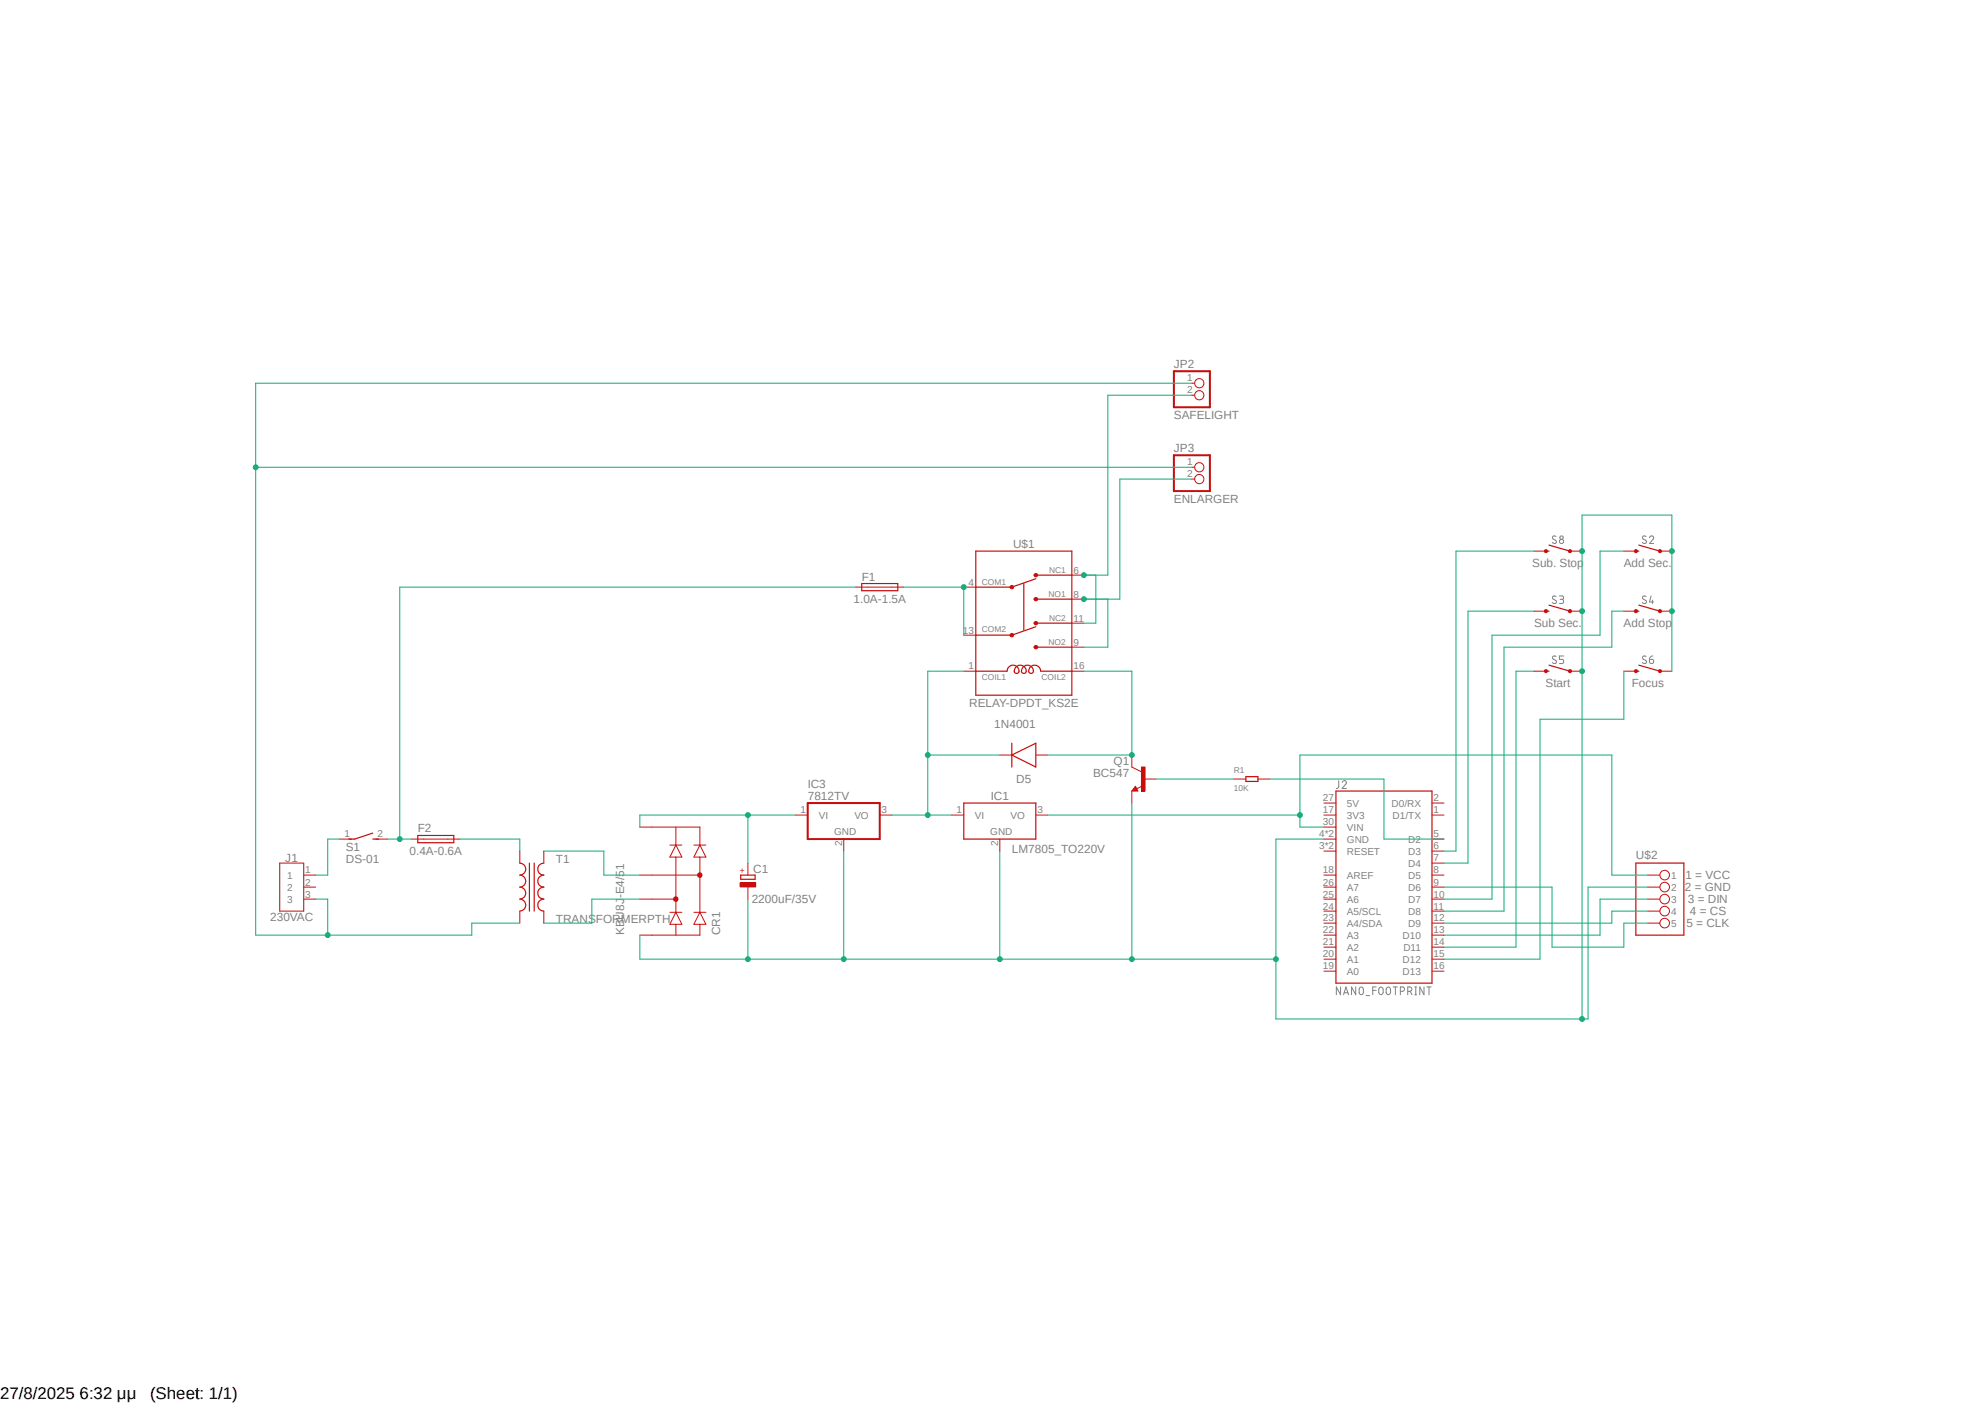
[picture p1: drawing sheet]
<svg xmlns="http://www.w3.org/2000/svg" width="420mm" height="297mm" viewBox="0 0 420 297" stroke-linecap="round" stroke-linejoin="round" font-family="sans-serif">
<path d="M53.1 75.3l313.9 141.4M367 75.3l-313.9 141.4" fill="none" stroke="#fff" stroke-width=".21"/>
<g fill="none" stroke="#808080" stroke-width=".21">
<path d="M329.2 113.5l-.1-.1a.38 .38 0 0 0-.6 .1 .38 .38 0 0 0 .1 .5l.5 .3a.37 .37 0 0 1 .2 .4 .37 .37 0 0 1-.3 .3l-.6-.2M348.3 113.5l-.2-.1a.38 .38 0 0 0-.5 .1 .38 .38 0 0 0 .1 .5l.5 .3a.37 .37 0 0 1 .2 .4 .37 .37 0 0 1-.4 .3l-.5-.2M349 113.7a.44 .44 0 0 1 .6-.3 .44 .44 0 0 1 .2 .7l-.8 .9h.9M329.2 126.2l-.1-.1a.38 .38 0 0 0-.6 .1 .38 .38 0 0 0 .1 .5l.5 .3a.37 .37 0 0 1 .2 .4 .37 .37 0 0 1-.3 .3l-.6-.2M329.2 138.9l-.1-.1a.4 .4 0 0 0-.6 .1 .4 .4 0 0 0 .1 .5l.5 .3a.37 .37 0 0 1 .2 .4 .37 .37 0 0 1-.3 .3l-.6-.2M329.9 126.1h.8a.37 .37 0 0 1 .1 .4 .37 .37 0 0 1-.3 .3h-.4M330.4 126.8a.45 .45 0 0 1 .4 .4 .45 .45 0 0 1-.4 .5h-.5M330.8 138.8h-.9v.7h.8l.1 .3a.4 .4 0 0 1-.3 .6h-.6M348.3 126.2l-.2-.1a.38 .38 0 0 0-.5 .1 .38 .38 0 0 0 .1 .5l.5 .3a.37 .37 0 0 1 .2 .4 .37 .37 0 0 1-.4 .3l-.5-.2M348.3 138.9l-.2-.1a.4 .4 0 0 0-.5 .1 .4 .4 0 0 0 .1 .5l.5 .3a.37 .37 0 0 1 .2 .4 .37 .37 0 0 1-.4 .3l-.5-.2M349 139.5h.5a.45 .45 0 0 1 .4 .5 .45 .45 0 0 1-.5 .4 .45 .45 0 0 1-.4-.5zM349.3 126.1l-.3 1.2h.9"/>
<path d="M349.6 127v.7M349.7 138.8a.72 .72 0 0 0-.7 .7M283.3 165.1l-.1 1.5-.5 .2M284 165.5a.45 .45 0 0 1 .6-.4 .45 .45 0 0 1 .1 .8l-.7 .9h.9M283.6 208.8v1.6l-.9-1.6v1.6M284.3 210.4l.5-1.6 .5 1.6M284.4 210h.8M286.9 208.8v1.6l-.9-1.6v1.6M287.6 209l.2-.1a.44 .44 0 0 1 .7 .4v.7a.45 .45 0 0 1-.4 .4 .45 .45 0 0 1-.5-.2zM289.1 210.6h.7M290.4 209.5h.8M291.2 208.8h-.8v1.6"/>
<path d="M291.8 209l.2-.1a.47 .47 0 0 1 .7 .4v.7a.47 .47 0 0 1-.5 .4 .47 .47 0 0 1-.5-.4zM293.5 208.9a.47 .47 0 0 1 .7 .4v.7a.47 .47 0 0 1-.4 .4 .47 .47 0 0 1-.5-.4v-.7zM294.8 208.8h.9M295.2 208.8v1.6M296.3 209.7h.5a.47 .47 0 0 0 .4-.4 .47 .47 0 0 0-.4-.5h-.5v1.6M297.9 209.7h.4a.47 .47 0 0 0 .4-.4 .47 .47 0 0 0-.4-.5h-.4v1.6M298.4 209.7l.3 .7M299.3 208.8h.4M299.3 210.4h.4M299.6 208.8v1.6M301.3 208.8v1.6l-.9-1.6v1.6M301.9 208.8h.9"/>
<path d="M302.3 208.8v1.6"/>
<circle cx="330.4" cy="113.7" r=".37"/>
<circle cx="330.4" cy="114.6" r=".45"/>
</g>
<path d="M71.9 177.5h2.5M79.5 177.5h2.5M59.2 182.6h5.1v10.1h-5.1zM64.3 185.1h2.5M64.3 187.7h2.5M64.3 190.2h2.5" fill="none" stroke="#c90d0c" stroke-width=".21"/>
<path d="M78.9 176.2l-3.8 1.3h-1.3M78.9 177.5h1.2M156.7 185.1h3.1v.9h-3.1z" fill="none" stroke="#c90d0c" stroke-width=".25"/>
<path d="M156.6 186.8h3.3v.8h-3.3z" fill-rule="evenodd" fill="#c90d0c"/>
<g fill="none" stroke="#c90d0c" stroke-width=".21">
<path d="M203.9 124.2h2.6M203.9 134.4h2.6M226.8 131.8h2.5M226.8 136.9h2.5M226.8 121.7h2.5M226.8 126.7h2.5M203.9 142h2.6M226.8 142h2.5M201.4 172.4h2.5M211.5 177.5v2.5M219.2 172.4h2.5M280.1 172.4h2.6"/>
<path d="M280.1 169.9h2.6M280.1 177.5h2.6M280.1 175h2.6M303 172.4h2.5M303 169.9h2.5M303 177.5h2.5M156.6 186.8h3.3v.8h-3.3zM158.2 182.6v2.5M158.2 187.7v2.5M280.1 180h2.6M280.1 185.1h2.6M280.1 187.7h2.6"/>
<path d="M280.1 190.2h2.6M280.1 192.7h2.6M280.1 195.3h2.6M280.1 197.8h2.6M303 180h2.5M303 182.6h2.5M303 185.1h2.5M303 187.7h2.5M303 190.2h2.5M303 192.7h2.5M303 195.3h2.5M303 197.8h2.5"/>
<path d="M280.1 200.4h2.6M280.1 202.9h2.6M280.1 205.4h2.6M303 200.4h2.5M303 202.9h2.5M303 205.4h2.5"/>
</g>
<path d="M206.5 116.6h20.3v30.5h-20.3zM216.6 123.4v9.9M219.2 136.9h7.6M219.2 131.8h7.6M219.2 132.6l-5.1 1.8h-7.6M219.2 126.7h7.6M219.2 121.7h7.6M219.2 122.4l-5.1 1.8h-7.6M206.5 142h6.6a1.23 1.23 0 0 1 1.4-1.3 1.23 1.23 0 0 1 .9 1.7 .54 .54 0 0 1-.8-.4 1.23 1.23 0 0 1 1.4-1.3 1.23 1.23 0 0 1 1 1.7 .54 .54 0 0 1-.9-.4 1.23 1.23 0 0 1 1.4-1.3 1.23 1.23 0 0 1 1 1.7 .54 .54 0 0 1-.9-.4 1.27 1.27 0 0 1 1.3-1.3 1.27 1.27 0 0 1 1.3 1.3h6.6M203.9 169.9h15.3v7.6h-15.3zM282.7 167.3h20.3v40.7h-20.3z" fill="none" stroke="#c90d0c" stroke-width=".25"/>
<path d="M218.9 136.7l.3-.2 .3 .2v.5l-.3 .1-.3-.1-.1-.3 .4-.1 .1 .1-.1 .1-.4-.1z" fill-rule="evenodd" fill="#c90d0c"/>
<path d="M218.9 136.7l.3-.2 .3 .2v.5l-.3 .1-.3-.1-.1-.3 .4-.1 .1 .1-.1 .1-.4-.1z" fill="none" stroke="#c90d0c" stroke-width=".21"/>
<path d="M218.9 131.6l.3-.2 .3 .2v.5l-.3 .1-.3-.1-.1-.3 .4-.1 .1 .1-.1 .2-.4-.2z" fill-rule="evenodd" fill="#c90d0c"/>
<path d="M218.9 131.6l.3-.2 .3 .2v.5l-.3 .1-.3-.1-.1-.3 .4-.1 .1 .1-.1 .2-.4-.2z" fill="none" stroke="#c90d0c" stroke-width=".21"/>
<path d="M213.8 134.1l.3-.1 .3 .1v.5l-.3 .1-.3-.1-.1-.2 .4-.2 .1 .2-.1 .1-.4-.1z" fill-rule="evenodd" fill="#c90d0c"/>
<path d="M213.8 134.1l.3-.1 .3 .1v.5l-.3 .1-.3-.1-.1-.2 .4-.2 .1 .2-.1 .1-.4-.1z" fill="none" stroke="#c90d0c" stroke-width=".21"/>
<path d="M218.9 126.5l.3-.1 .3 .1v.5l-.3 .1-.3-.1-.1-.3 .4-.1 .1 .1-.1 .2-.4-.2z" fill-rule="evenodd" fill="#c90d0c"/>
<path d="M218.9 126.5l.3-.1 .3 .1v.5l-.3 .1-.3-.1-.1-.3 .4-.1 .1 .1-.1 .2-.4-.2z" fill="none" stroke="#c90d0c" stroke-width=".21"/>
<path d="M218.9 121.4l.3-.1 .3 .1v.5l-.3 .1-.3-.1-.1-.2 .4-.2 .1 .2-.1 .1-.4-.1z" fill-rule="evenodd" fill="#c90d0c"/>
<path d="M218.9 121.4l.3-.1 .3 .1v.5l-.3 .1-.3-.1-.1-.2 .4-.2 .1 .2-.1 .1-.4-.1z" fill="none" stroke="#c90d0c" stroke-width=".21"/>
<path d="M213.8 124l.3-.2 .3 .2v.5l-.3 .1-.3-.1-.1-.3 .4-.1 .1 .1-.1 .1-.4-.1z" fill-rule="evenodd" fill="#c90d0c"/>
<g fill="none" stroke="#c90d0c" stroke-width=".21">
<path d="M252.2 81.1h.5M252.2 83.6h.5M252.2 98.8h.5M252.2 101.3h.5M213.8 124l.3-.2 .3 .2v.5l-.3 .1-.3-.1-.1-.3 .4-.1 .1 .1-.1 .1-.4-.1zM211.5 159.7h2.6M219.2 159.7h2.5M239.5 162.3l2 1M240.2 166.3l.5 1h-1.2zM241.7 166.2l-1.2 .7"/>
<circle cx="253.7" cy="98.8" r=".98"/>
<circle cx="253.7" cy="81.1" r=".98"/>
<circle cx="253.7" cy="83.6" r=".98"/>
<circle cx="253.7" cy="101.3" r=".98"/>
</g>
<path d="M248.4 78.5h7.6v7.6h-7.6zM248.4 96.3h7.6v7.6h-7.6z" fill="none" stroke="#c90d0c" stroke-width=".42"/>
<path d="M214.1 159.7l5.1-2.5v5.1zM214.1 157.2v5.1M240.2 166.8l-.1 .3h.4l-.3-.5-.5 .6h.8" fill="none" stroke="#c90d0c" stroke-width=".25"/>
<path d="M241.5 162.3h.8v5h-.8z" fill-rule="evenodd" fill="#c90d0c"/>
<g fill="none" stroke="#c90d0c" stroke-width=".21">
<path d="M239.5 159.7v2.6M135.4 175h12.7v3.8M141.7 178.8h2.6M143 178.8l1.3 2.5h-2.6zM143 175v3.8M146.8 178.8h2.6M148.1 178.8l1.3 2.5h-2.6zM239.5 167.3v2.6M241.5 162.3h.8v5h-.8zM242 164.8h2.6M261.1 164.8h2.5M266.1 164.8h2.6"/>
<path d="M135.4 190.2h7.6M135.4 185.1h12.7M141.7 193h2.6M143 193l1.3 2.5h-2.6zM143 181.3v11.7M143 195.5v2.3M146.8 193h2.6M148.1 193l1.3 2.5h-2.6zM148.1 181.3v11.7M148.1 195.5v2.3h-12.7"/>
</g>
<path d="M263.6 164.3h2.5v1h-2.5z" fill="none" stroke="#c90d0c" stroke-width=".25"/>
<path d="M142.6 189.9l.4-.2 .3 .2 .2 .3-.2 .3-.3 .2-.4-.2-.1-.3z" fill-rule="evenodd" fill="#c90d0c"/>
<path d="M142.6 189.9l.4-.2 .3 .2 .2 .3-.2 .3-.3 .2-.4-.2-.1-.3z" fill="none" stroke="#c90d0c" stroke-width=".21"/>
<path d="M147.7 184.8l.4-.2 .3 .2 .1 .3-.1 .4-.3 .1-.4-.1-.1-.4z" fill-rule="evenodd" fill="#c90d0c"/>
<g fill="none" stroke="#c90d0c" stroke-width=".21">
<path d="M168.4 172.4h2.5M178.5 177.5v2.5M186.1 172.4h2.6M147.7 184.8l.4-.2 .3 .2 .1 .3-.1 .4-.3 .1-.4-.1-.1-.4zM348.7 185.1h2.5M348.7 187.7h2.5M348.7 190.2h2.5M348.7 192.7h2.5M348.7 195.3h2.5"/>
<circle cx="352.2" cy="190.2" r="1.01"/>
<circle cx="352.2" cy="192.7" r="1.01"/>
<circle cx="352.2" cy="195.3" r="1.01"/>
<circle cx="352.2" cy="187.7" r="1.01"/>
<circle cx="352.2" cy="185.1" r="1.01"/>
</g>
<path d="M170.9 169.9h15.2v7.6h-15.2z" fill="none" stroke="#c90d0c" stroke-width=".42"/>
<path d="M327.1 116.6h.6M327.7 115.3l4.5 1.3M346.1 182.6h10.2v15.2h-10.2z" fill="none" stroke="#c90d0c" stroke-width=".25"/>
<path d="M331.9 116.4l.3-.2 .2 .2v.4h-.5z" fill-rule="evenodd" fill="#c90d0c"/>
<path d="M331.9 116.4l.3-.2 .2 .2v.4h-.5z" fill="none" stroke="#c90d0c" stroke-width=".21"/>
<path d="M326.9 116.4l.2-.2 .2 .2v.4h-.4z" fill-rule="evenodd" fill="#c90d0c"/>
<path d="M324.6 116.6h2.5M326.9 116.4l.2-.2 .2 .2v.4h-.4zM332.2 116.6h2.5" fill="none" stroke="#c90d0c" stroke-width=".21"/>
<path d="M346.1 116.6h.7M346.8 115.3l4.4 1.3" fill="none" stroke="#c90d0c" stroke-width=".25"/>
<path d="M351 116.4l.2-.2 .3 .2v.4h-.5z" fill-rule="evenodd" fill="#c90d0c"/>
<path d="M351 116.4l.2-.2 .3 .2v.4h-.5z" fill="none" stroke="#c90d0c" stroke-width=".21"/>
<path d="M345.9 116.4l.2-.2 .3 .2v.4h-.5z" fill-rule="evenodd" fill="#c90d0c"/>
<path d="M343.6 116.6h2.5M345.9 116.4l.2-.2 .3 .2v.4h-.5zM351.2 116.6h2.5" fill="none" stroke="#c90d0c" stroke-width=".21"/>
<path d="M327.1 129.3h.6M327.7 128l4.5 1.3" fill="none" stroke="#c90d0c" stroke-width=".25"/>
<circle cx="332.2" cy="129.3" r=".34" fill="#c90d0c"/>
<circle cx="332.2" cy="129.3" r=".34" fill="none" stroke="#c90d0c" stroke-width=".21"/>
<circle cx="327.1" cy="129.3" r=".34" fill="#c90d0c"/>
<g fill="none" stroke="#c90d0c" stroke-width=".21">
<path d="M324.6 129.3h2.5M332.2 129.3h2.5"/>
<circle cx="327.1" cy="129.3" r=".34"/>
</g>
<path d="M346.1 129.3h.7M346.8 128l4.4 1.3" fill="none" stroke="#c90d0c" stroke-width=".25"/>
<circle cx="351.2" cy="129.3" r=".34" fill="#c90d0c"/>
<circle cx="351.2" cy="129.3" r=".34" fill="none" stroke="#c90d0c" stroke-width=".21"/>
<circle cx="346.2" cy="129.3" r=".34" fill="#c90d0c"/>
<g fill="none" stroke="#c90d0c" stroke-width=".21">
<path d="M343.6 129.3h2.5M351.2 129.3h2.5"/>
<circle cx="346.2" cy="129.3" r=".34"/>
</g>
<path d="M327.1 142h.6M327.7 140.7l4.5 1.3" fill="none" stroke="#c90d0c" stroke-width=".25"/>
<path d="M331.9 141.7h.5v.5l-.2 .1-.3-.1z" fill-rule="evenodd" fill="#c90d0c"/>
<path d="M331.9 141.7h.5v.5l-.2 .1-.3-.1z" fill="none" stroke="#c90d0c" stroke-width=".21"/>
<path d="M326.9 141.7h.4v.5l-.2 .1-.2-.1z" fill-rule="evenodd" fill="#c90d0c"/>
<path d="M324.6 142h2.5M326.9 141.7h.4v.5l-.2 .1-.2-.1zM332.2 142h2.5" fill="none" stroke="#c90d0c" stroke-width=".21"/>
<path d="M346.1 142h.7M346.8 140.7l4.4 1.3" fill="none" stroke="#c90d0c" stroke-width=".25"/>
<path d="M351 141.7h.5v.5l-.3 .1-.2-.1z" fill-rule="evenodd" fill="#c90d0c"/>
<path d="M351 141.7h.5v.5l-.3 .1-.2-.1z" fill="none" stroke="#c90d0c" stroke-width=".21"/>
<path d="M345.9 141.7h.5v.5l-.3 .1-.2-.1z" fill-rule="evenodd" fill="#c90d0c"/>
<path d="M181.1 124.2h10.1M343.6 142h2.5M345.9 141.7h.5v.5l-.3 .1-.2-.1zM351.2 142h2.5M87.1 177.5h10.2M110 180v2.6M110 192.7v2.6M115.1 180v2.6M115.1 192.7v2.6" fill="none" stroke="#c90d0c" stroke-width=".21"/>
<path d="M182.3 123.4h7.6v1.6h-7.6zM88.4 176.7h7.6v1.6h-7.6zM110 182.6a1.27 1.27 0 0 1 1.3 1.3 1.27 1.27 0 0 1-1.3 1.2 1.27 1.27 0 0 1 1.3 1.3 1.27 1.27 0 0 1-1.3 1.3 1.27 1.27 0 0 1 1.3 1.2 1.27 1.27 0 0 1-1.3 1.3 1.27 1.27 0 0 1 1.3 1.3 1.27 1.27 0 0 1-1.3 1.2M112 182.6v10.1M113 182.6v10.1M115.1 182.6a1.27 1.27 0 0 0-1.3 1.3 1.27 1.27 0 0 0 1.3 1.2 1.27 1.27 0 0 0-1.3 1.3 1.27 1.27 0 0 0 1.3 1.3 1.27 1.27 0 0 0-1.3 1.2 1.27 1.27 0 0 0 1.3 1.3 1.27 1.27 0 0 0-1.3 1.3 1.27 1.27 0 0 0 1.3 1.2" fill="none" stroke="#c90d0c" stroke-width=".25"/>
<path d="M196.3 159.7h15.2M203.9 142h-7.6v30.4M188.7 172.4h12.7" fill="none" stroke="#0dab76" stroke-width=".21"/>
<circle cx="196.3" cy="172.4" r=".51" fill="#0dab76"/>
<circle cx="196.3" cy="172.4" r=".51" fill="none" stroke="#0dab76" stroke-width=".21"/>
<circle cx="196.3" cy="159.7" r=".51" fill="#0dab76"/>
<g fill="none" stroke="#0dab76" stroke-width=".21">
<path d="M252.2 83.6h-17.8v38.1h-5.1M231.9 121.7v10.1M71.9 177.5h-2.6v7.6h-2.5"/>
<circle cx="196.3" cy="159.7" r=".51"/>
</g>
<circle cx="229.3" cy="121.7" r=".51" fill="#0dab76"/>
<g fill="none" stroke="#0dab76" stroke-width=".21">
<path d="M252.2 101.3h-15.3v25.4h-7.6M229.3 131.8h2.6M234.4 126.7v10.2"/>
<circle cx="229.3" cy="121.7" r=".51"/>
</g>
<circle cx="229.3" cy="126.7" r=".51" fill="#0dab76"/>
<g fill="none" stroke="#0dab76" stroke-width=".21">
<path d="M54.1 98.8h198.1M252.2 81.1h-198.1v116.7h45.7M229.3 136.9h5.1M66.8 190.2h2.5v7.6"/>
<circle cx="229.3" cy="126.7" r=".51"/>
</g>
<circle cx="54.1" cy="98.8" r=".51" fill="#0dab76"/>
<circle cx="54.1" cy="98.8" r=".51" fill="none" stroke="#0dab76" stroke-width=".21"/>
<circle cx="69.3" cy="197.8" r=".51" fill="#0dab76"/>
<g fill="none" stroke="#0dab76" stroke-width=".21">
<path d="M229.3 142h10.2v17.7h-17.8M110 195.3h-10.2v2.5"/>
<circle cx="69.3" cy="197.8" r=".51"/>
</g>
<circle cx="239.5" cy="159.7" r=".51" fill="#0dab76"/>
<g fill="none" stroke="#0dab76" stroke-width=".21">
<path d="M221.7 172.4h53.3M280.1 175h-5.1v-15.3h66v25.4h7.7"/>
<circle cx="239.5" cy="159.7" r=".51"/>
</g>
<circle cx="275" cy="172.4" r=".51" fill="#0dab76"/>
<g fill="none" stroke="#0dab76" stroke-width=".21">
<path d="M181.1 124.2h-96.5v53.3M82 177.5h5.1M244.6 164.8h16.5M268.7 164.8h24.1v12.7h12.7"/>
<circle cx="275" cy="172.4" r=".51"/>
</g>
<circle cx="84.6" cy="177.5" r=".51" fill="#0dab76"/>
<g fill="none" stroke="#0dab76" stroke-width=".21">
<path d="M191.2 124.2h12.7v10.2"/>
<circle cx="84.6" cy="177.5" r=".51"/>
</g>
<circle cx="203.9" cy="124.2" r=".51" fill="#0dab76"/>
<g fill="none" stroke="#0dab76" stroke-width=".21">
<path d="M97.3 177.5h12.7v2.5M158.2 172.4v10.2M168.4 172.4h-33v2.6M115.1 180h12.7v5.1h7.6M135.4 190.2h-10.2v5.1h-10.1"/>
<circle cx="203.9" cy="124.2" r=".51"/>
</g>
<circle cx="158.2" cy="172.4" r=".51" fill="#0dab76"/>
<g fill="none" stroke="#0dab76" stroke-width=".21">
<path d="M353.7 142v-33h-19v106.6M239.5 169.9v33M280.1 177.5h-10.1v38.1h66v-27.9h12.7M135.4 197.8v5.1h134.6M158.2 190.2v12.7M178.5 180v22.9M211.5 180v22.9M305.5 187.7h22.9v12.7h15.2v-5.1h5.1M348.7 190.2h-10.2v7.6h-33M348.7 192.7h-7.7v2.6h-35.5"/>
<circle cx="158.2" cy="172.4" r=".51"/>
</g>
<circle cx="334.7" cy="215.6" r=".51" fill="#0dab76"/>
<circle cx="334.7" cy="215.6" r=".51" fill="none" stroke="#0dab76" stroke-width=".21"/>
<circle cx="178.5" cy="202.9" r=".51" fill="#0dab76"/>
<circle cx="178.5" cy="202.9" r=".51" fill="none" stroke="#0dab76" stroke-width=".21"/>
<circle cx="211.5" cy="202.9" r=".51" fill="#0dab76"/>
<circle cx="211.5" cy="202.9" r=".51" fill="none" stroke="#0dab76" stroke-width=".21"/>
<circle cx="239.5" cy="202.9" r=".51" fill="#0dab76"/>
<circle cx="239.5" cy="202.9" r=".51" fill="none" stroke="#0dab76" stroke-width=".21"/>
<circle cx="270" cy="202.9" r=".51" fill="#0dab76"/>
<circle cx="270" cy="202.9" r=".51" fill="none" stroke="#0dab76" stroke-width=".21"/>
<circle cx="158.2" cy="202.9" r=".51" fill="#0dab76"/>
<circle cx="158.2" cy="202.9" r=".51" fill="none" stroke="#0dab76" stroke-width=".21"/>
<circle cx="334.7" cy="142" r=".51" fill="#0dab76"/>
<circle cx="334.7" cy="142" r=".51" fill="none" stroke="#0dab76" stroke-width=".21"/>
<circle cx="353.7" cy="116.6" r=".51" fill="#0dab76"/>
<circle cx="353.7" cy="116.6" r=".51" fill="none" stroke="#0dab76" stroke-width=".21"/>
<circle cx="353.7" cy="129.3" r=".51" fill="#0dab76"/>
<circle cx="353.7" cy="129.3" r=".51" fill="none" stroke="#0dab76" stroke-width=".21"/>
<circle cx="334.7" cy="116.6" r=".51" fill="#0dab76"/>
<circle cx="334.7" cy="116.6" r=".51" fill="none" stroke="#0dab76" stroke-width=".21"/>
<circle cx="334.7" cy="129.3" r=".51" fill="#0dab76"/>
<g fill="none" stroke="#0dab76" stroke-width=".21">
<path d="M324.6 116.6h-16.5v63.4h-2.6M343.6 116.6h-5.1v17.8h-22.8v55.8h-10.2M324.6 129.3h-14v53.3h-5.1M343.6 129.3h-2.6v7.6h-22.8v55.8h-12.7M324.6 142h-3.8v58.4h-15.3M343.6 142v10.1h-17.8v50.8h-20.3"/>
<circle cx="334.7" cy="129.3" r=".51"/>
</g>
<g font-size="3.6">
<text x="0" y="296">27/8/2025 6:32 μμ</text>
<text x="31.8" y="296">(Sheet: 1/1)</text>
</g>
<g font-size="2.5" fill="#808080">
<text x="248.4" y="77.9">JP2</text>
<text x="248.4" y="88.7">SAFELIGHT</text>
<text x="248.4" y="95.7">JP3</text>
<text x="248.4" y="106.4">ENLARGER</text>
<text x="214.3" y="116">U$1</text>
<text x="182.3" y="122.8">F1</text>
<text x="324.2" y="120">Sub. Stop</text>
<text x="343.6" y="120">Add Sec.</text>
<text x="180.6" y="127.6">1.0A-1.5A</text>
<text x="324.6" y="132.7">Sub Sec.</text>
<text x="343.5" y="132.7">Add Stop</text>
<text x="205.1" y="149.5">RELAY-DPDT_KS2E</text>
<text x="327" y="145.4">Start</text>
<text x="345.2" y="145.4">Focus</text>
<text x="210.4" y="153.9">1N4001</text>
<text x="235.6" y="161.8">Q1</text>
<text x="170.9" y="166.7">IC3</text>
<text x="215" y="165.7">D5</text>
<text x="231.3" y="164.4">BC547</text>
<text x="170.9" y="169.3">7812TV</text>
<text x="209.6" y="169.3">IC1</text>
<text x="88.4" y="176.1">F2</text>
<text x="60.4" y="182.3">J1</text>
<text x="73.2" y="182.6">DS-01</text>
<text x="73.2" y="180">S1</text>
<text x="86.7" y="180.9">0.4A-0.6A</text>
<text x="117.6" y="182.6">T1</text>
<text x="159.4" y="184.7">C1</text>
<text x="214.1" y="180.3">LM7805_TO220V</text>
<text x="346.1" y="181.8">U$2</text>
<text x="159" y="191.1">2200uF/35V</text>
<text x="356.5" y="188.6">2 = GND</text>
<text x="356.6" y="186">1 = VCC</text>
<text x="357.1" y="191.1">3 = DIN</text>
<text x="57.2" y="194.8">230VAC</text>
<text x="117.6" y="195.3">TRANSFORMERPTH</text>
<text x="132.1" y="197.8" transform="rotate(-90 132.1 197.8)">KBU8J-E4/51</text>
<text x="152.4" y="197.8" transform="rotate(-90 152.4 197.8)">CR1</text>
<text x="356.8" y="196.2">5 = CLK</text>
<text x="357.6" y="193.6">4 = CS</text>
</g>
<g font-size="2.1" fill="#808080">
<text x="251.2" y="80.7">1</text>
<text x="251.2" y="83.2">2</text>
<text x="251.2" y="98.5">1</text>
<text x="251.2" y="101">2</text>
<text x="204.9" y="123.9">4</text>
<text x="227.2" y="121.3">6</text>
<text x="227.2" y="131.5">11</text>
<text x="227.2" y="126.4">8</text>
<text x="203.7" y="134">13</text>
<text x="227.2" y="136.6">9</text>
<text x="204.9" y="141.6">1</text>
<text x="227.2" y="141.6">16</text>
<text x="169.4" y="172.1">1</text>
<text x="173.3" y="173.2">VI</text>
<text x="180.8" y="173.2">VO</text>
<text x="186.5" y="172.1">3</text>
<text x="202.4" y="172.1">1</text>
<text x="206.2" y="173.2">VI</text>
<text x="213.8" y="173.2">VO</text>
<text x="219.5" y="172.1">3</text>
<text x="279.9" y="169.5">27</text>
<text x="279.9" y="172.1">17</text>
<text x="285" y="170.6">5V</text>
<text x="285" y="173.2">3V3</text>
<text x="294.4" y="170.6">D0/RX</text>
<text x="294.6" y="173.2">D1/TX</text>
<text x="303.3" y="169.5">2</text>
<text x="303.3" y="172.1">1</text>
<text x="72.9" y="177.2">1</text>
<text x="79.8" y="177.2">2</text>
<text x="176.5" y="176.7">GND</text>
<text x="178.2" y="179.1" transform="rotate(-90 178.2 179.1)">2</text>
<text x="209.5" y="176.7">GND</text>
<text x="211.2" y="179.1" transform="rotate(-90 211.2 179.1)">2</text>
<text x="279.1" y="179.7">3*2</text>
<text x="279.1" y="177.2">4*2</text>
<text x="279.9" y="174.6">30</text>
<text x="285" y="178.3">GND</text>
<text x="285" y="175.7">VIN</text>
<text x="297.9" y="178.3">D2</text>
<text x="303.3" y="177.2">5</text>
<text x="303.3" y="179.7">6</text>
<text x="60.7" y="185.9">1</text>
<text x="64.6" y="184.8">1</text>
<text x="279.9" y="184.8">18</text>
<text x="285" y="180.8">RESET</text>
<text x="285" y="185.9">AREF</text>
<text x="297.9" y="180.8">D3</text>
<text x="297.9" y="183.3">D4</text>
<text x="297.9" y="185.9">D5</text>
<text x="303.3" y="182.2">7</text>
<text x="303.3" y="184.8">8</text>
<text x="353.6" y="185.9">1</text>
<text x="60.7" y="188.4">2</text>
<text x="60.7" y="191">3</text>
<text x="64.6" y="187.3">2</text>
<text x="64.6" y="189.9">3</text>
<text x="279.9" y="189.9">25</text>
<text x="279.9" y="187.3">26</text>
<text x="285" y="191">A6</text>
<text x="285" y="188.4">A7</text>
<text x="297.9" y="188.4">D6</text>
<text x="297.9" y="191">D7</text>
<text x="303.3" y="187.3">9</text>
<text x="303.3" y="189.9">10</text>
<text x="353.6" y="188.4">2</text>
<text x="353.6" y="191">3</text>
<text x="279.9" y="197.4">22</text>
<text x="279.9" y="194.9">23</text>
<text x="279.9" y="192.4">24</text>
<text x="285" y="196">A4/SDA</text>
<text x="285" y="193.5">A5/SCL</text>
<text x="297.9" y="193.5">D8</text>
<text x="297.9" y="196">D9</text>
<text x="303.3" y="192.4">11</text>
<text x="303.3" y="194.9">12</text>
<text x="303.3" y="197.4">13</text>
<text x="353.6" y="193.5">4</text>
<text x="353.6" y="196">5</text>
<text x="279.9" y="202.5">20</text>
<text x="279.9" y="200">21</text>
<text x="285" y="203.7">A1</text>
<text x="285" y="201.1">A2</text>
<text x="285" y="198.6">A3</text>
<text x="296.8" y="198.6">D10</text>
<text x="296.8" y="203.7">D12</text>
<text x="296.9" y="201.1">D11</text>
<text x="303.3" y="200">14</text>
<text x="303.3" y="202.5">15</text>
<text x="279.9" y="205.1">19</text>
<text x="285" y="206.2">A0</text>
<text x="296.8" y="206.2">D13</text>
<text x="303.3" y="205.1">16</text>
</g>
<g font-size="1.8" fill="#808080">
<text x="207.7" y="123.7">COM1</text>
<text x="222" y="121.2">NC1</text>
<text x="221.9" y="126.2">NO1</text>
<text x="222" y="131.3">NC2</text>
<text x="207.7" y="133.6">COM2</text>
<text x="221.9" y="136.4">NO2</text>
<text x="207.7" y="143.8">COIL1</text>
<text x="220.4" y="143.8">COIL2</text>
<text x="261.1" y="167.3">10K</text>
<text x="261.1" y="163.5">R1</text>
</g>
<text font-size="1.8" fill="#c90d0c" x="157.7" y="184.7" transform="rotate(-90 157.7 184.7)">+</text>
</svg>
